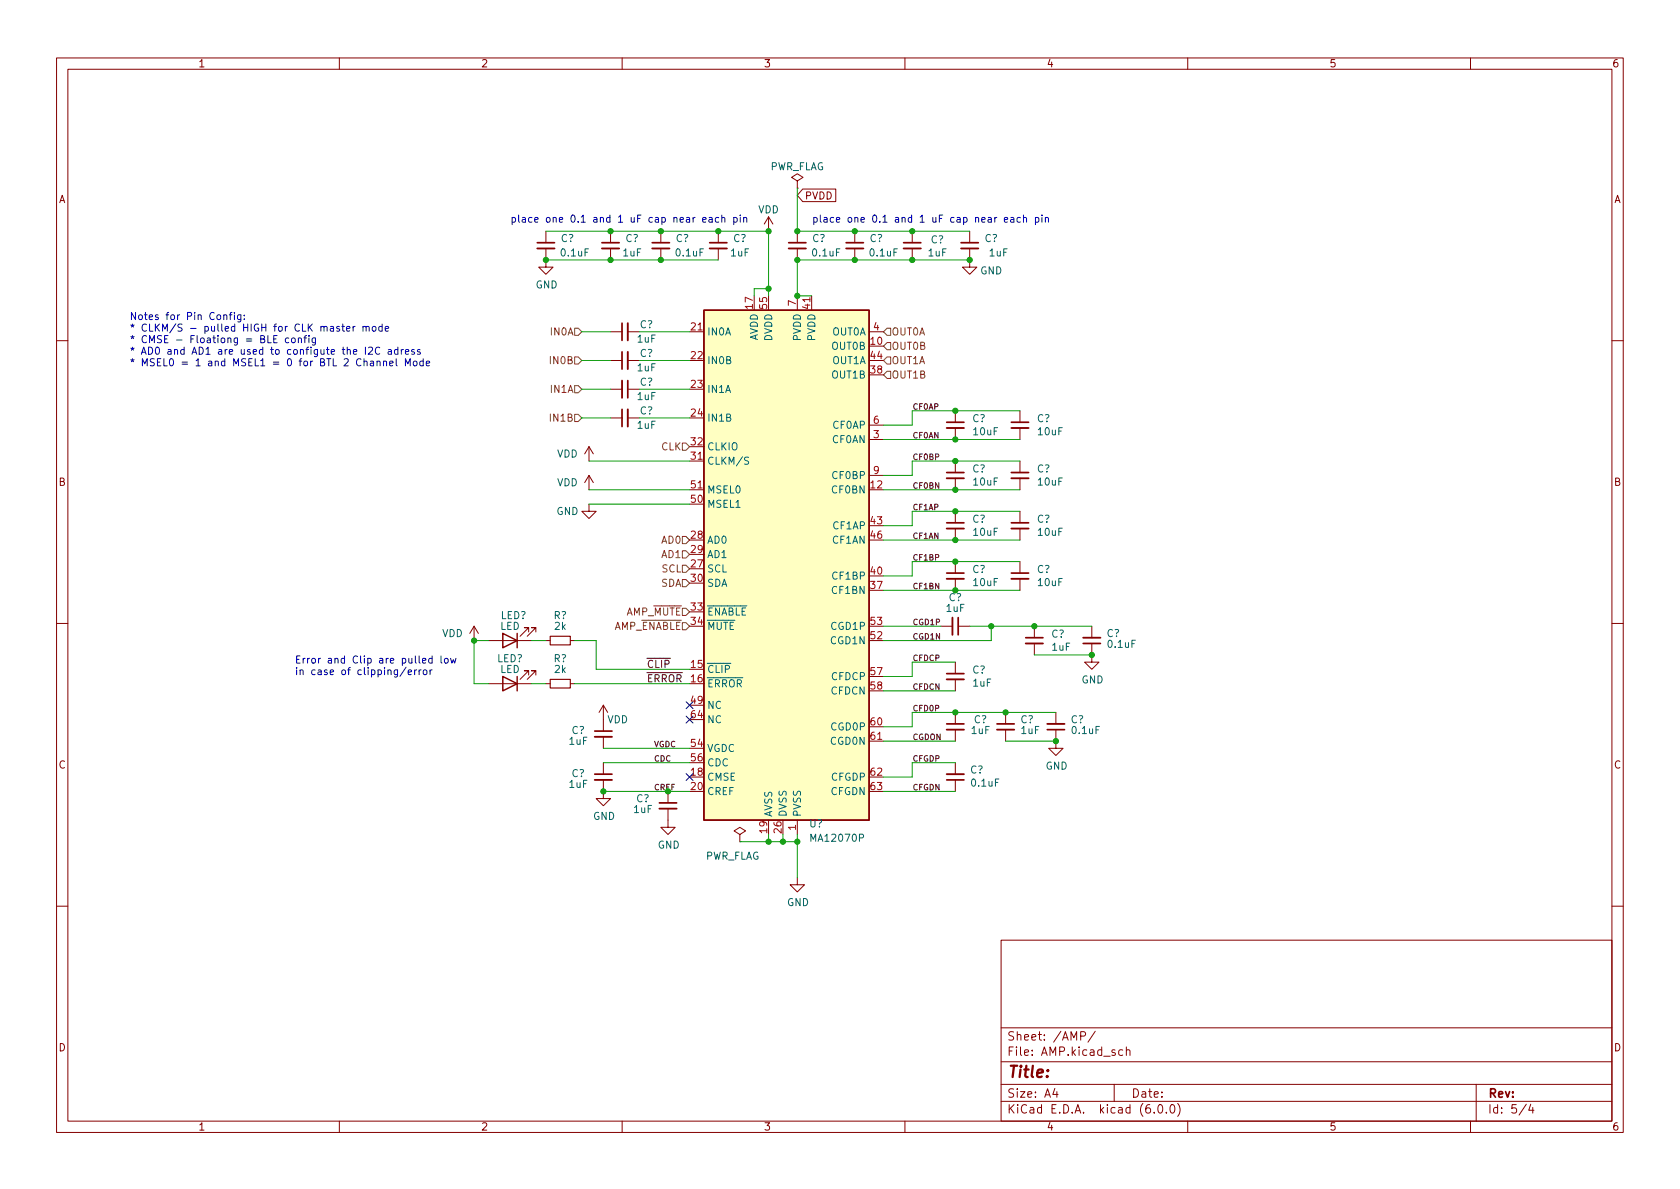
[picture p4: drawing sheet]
<svg xmlns="http://www.w3.org/2000/svg" width="297mm" height="210mm" viewBox="0 0 297 210" stroke-linecap="round" stroke-linejoin="round" font-family="sans-serif">
<g fill="none" stroke="#840000" stroke-width=".18">
<path d="M10 10.2h277v190.1h-277zM12 12.2h273v186.1h-273zM60 10.2v2M110 10.2v2M160 10.2v2M210 10.2v2M260 10.2v2M135.9 38.3l-.8 1.3M135.9 38.3v2.6M135.9 38.3l.8 1.3M141 32l1-.6-1-.7-1 .7 1 .6v1.3M141 33.3h.1"/>
<path d="M141.9 33.4h5.9v2.2h-5.9l-.9-1.1zM96.5 43.9v3.3h1.3l-1.3 1.3-1.3-1.3h1.3M96.5 40.9v2M107.9 58.7h2.1M107.9 40.9v2M107.9 43.9v2.1M111 58.7h2M116.8 40.9v2M116.8 43.9v2.1M121.9 58.7h2.6M127 40.9v2M127 43.9v2.1"/>
<path d="M141 40.9v2M141 43.9v2.1M141 52.3v2.6M143.5 52.3v2.6M151.1 40.9v2M151.1 43.9v2.1M153.7 58.7h2.5M161.3 40.9v2M161.3 43.9v2.1M171.4 43.9v3.3h1.3l-1.3 1.3-1.2-1.3h1.2M171.4 40.9v2M10 60.2h2"/>
<path d="M104.1 79l-.7 1.3M104.1 79v2.5M104.1 79l.8 1.3M107.9 63.7h2.1M107.9 73.9h2.1M107.9 68.8h2.1M111 63.7h2M111 73.9h2M111 68.8h2M153.7 77.7h2.5M153.7 75.2h2.5M168.9 72.6v2.1"/>
<path d="M168.9 75.7v2M180.3 72.6v2.1M180.3 75.7v2M285 60.2h2M104.1 89.1v1.3h1.3l-1.3 1.3-1.2-1.3h1.2M104.1 84.1v2.5M104.1 84.1l-.7 1.2M104.1 84.1l.8 1.2M121.9 81.5h2.6M121.9 86.6h2.6M153.7 84.1h2.5M168.9 81.5v2.1"/>
<path d="M168.9 84.6v2M168.9 90.4v2.1M168.9 93.5v2M168.9 99.3v2M180.3 81.5v2.1M180.3 84.6v2M180.3 90.4v2.1M180.3 93.5v2M180.3 99.3v2M10 110.2h2M83.8 110.7l-.7 1.3M83.8 110.7v2.6"/>
<path d="M83.8 110.7l.8 1.3M86.4 113.3h7.6M93.5 111.8v-.8h-.8h.8l-1.6 1.5M93.5 119.4v-.8h-.8h.8l-1.6 1.5M94.7 111.8v-.8h-.7h.7l-1.5 1.5M94.7 119.4v-.8h-.7h.7l-1.5 1.5M96.5 113.3h.8M100.8 113.3h.8M166.4 110.7h2M168.9 102.4v2M168.9 117.1v2M169.4 110.7h2"/>
<path d="M180.3 102.4v2M182.9 110.7v2.1M182.9 113.8v2M193 113.8v3.3h1.3l-1.3 1.3-1.2-1.3h1.2M193 110.7v2.1M285 110.2h2M86.4 120.9h7.6M96.5 120.9h.8M100.8 120.9h.8M106.7 137.9v3.3h1.2l-1.2 1.3-1.3-1.3h1.3M106.7 124.7l-.8 1.3M106.7 124.7v4.6"/>
<path d="M106.7 130.3v2M106.7 134.9v2M106.7 124.7l.7 1.3M118.1 139.9v2.1M153.7 131.1h2.5M168.9 120.1v2.1M168.9 126v2M168.9 129v2.1M168.9 134.9v2M168.9 137.9v2M177.8 126v2M177.8 129v2.1"/>
<path d="M186.7 129v3.3h1.3l-1.3 1.3-1.3-1.3h1.3M186.7 126v2M118.1 143v3.3h1.3l-1.3 1.3-1.3-1.3h1.3M130.8 147.6l1-.7-1-.6-1 .6 1 .7v1.2M130.8 148.8h.1M141 155.2v1.3h1.2l-1.2 1.2-1.3-1.2h1.3M141 145v2.6M10 160.2h2M177 166.3h108v32h-108zM285 160.2h2M60 198.3v2M110 198.3v2"/>
<path d="M160 198.3v2M177 194.8h108M177 191.8h108M177 187.8h108M177 181.8h108M186.5 192.5l-.4 1h1M186.9 193v1M191.1 183.2l.7-.1 .1-.2v-.3l-.3-.2h-.5v1.5M193.6 182.4l-1.2 1.9M197 191.8v3M198.5 185.7l-.4-.1-.3 .3v.4l.1 .3h.6M199.1 185.8l.3-.2 .3 .1 .1 .9"/>
<path d="M199.1 185.1v1.5M204.1 196.7v.1M204.9 195.4l.2-.1a.81 .81 0 0 1 .6 .7 .81 .81 0 0 1-.3 .8h-.2a.81 .81 0 0 1-.6-.6 .81 .81 0 0 1 .3-.8zM206.2 196.7v.1M207.1 195.4l.1-.1a.81 .81 0 0 1 .6 .7 .81 .81 0 0 1-.3 .8h-.1a.81 .81 0 0 1-.6-.6 .81 .81 0 0 1 .3-.8zM208.2 195.1a1.72 1.72 0 0 1 0 2.3M210 198.3v2M260 198.3v2M261 191.8v6.5M269.9 195.3l-1.3 1.9M270.6 195.3l-.3 1h.9M271 195.8v1"/>
</g>
<g fill="none" stroke="#840000" stroke-width=".33">
<path d="M95 43.9h3M106.4 43.9h3.1M111 57.1v3.1M115.3 43.9h3.1M125.5 43.9h3M139.4 43.9h3.1M149.6 43.9h3.1M159.8 43.9h3M169.9 43.9h3.1M110 67.3v3.1M111 62.2v3.1M111 72.4v3"/>
<path d="M167.4 75.7h3M178.8 75.7h3.1M167.4 93.5h3M167.4 84.6h3M178.8 93.5h3.1M178.8 84.6h3.1M167.4 102.4h3M168.4 109.2v3.1M178.8 102.4h3.1M181.4 113.8h3M191.5 112.8h3.1M105.2 130.3h3"/>
<path d="M105.2 137.9h3M167.4 136.9h3M167.4 129h3M167.4 120.1h3M176.3 129h3M185.2 128h3M116.6 143h3"/>
</g>
<g fill="none" stroke="#840000" stroke-width=".3">
<path d="M95 42.9h3M106.4 42.9h3.1M110 57.1v3.1M115.3 42.9h3.1M125.5 42.9h3M139.4 42.9h3.1M149.6 42.9h3.1M159.8 42.9h3M169.9 42.9h3.1M110 62.2v3.1M110 72.4v3M111 67.3v3.1"/>
<path d="M167.4 74.7h3M178.8 74.7h3.1M167.4 92.5h3M167.4 83.6h3M178.8 92.5h3.1M178.8 83.6h3.1M167.4 101.3h3M167.4 119.1h3M169.4 109.2v3.1M178.8 101.3h3.1M181.4 112.8h3M191.5 113.8h3.1"/>
<path d="M105.2 129.3h3M105.2 136.9h3M167.4 137.9h3M167.4 128h3M176.3 128h3M185.2 129h3M116.6 142h3"/>
</g>
<path d="M124.5 54.9h29.2v90.1h-29.2z" fill="#ffffc2" stroke="#ffffc2" stroke-width=".18"/>
<path d="M124.5 54.9h29.2v90.1h-29.2zM88.9 112l2.5 1.3-2.5 1.2zM88.9 119.6l2.5 1.3-2.5 1.3zM91.4 112v2.5M91.4 119.6v2.6" fill="none" stroke="#840000" stroke-width=".25"/>
<path d="M132.4 80.9l-.5-.1-.2 .2v.3l.5 .3 .2 .3-.3 .2-.5-.1" fill="none" stroke="#006464" stroke-width=".18"/>
<path d="M97.3 112.5h3.5v1.5h-3.5zM97.3 120.1h3.5v1.6h-3.5z" fill="none" stroke="#840000" stroke-width=".2"/>
<g fill="none" stroke="#725600" stroke-width=".18">
<path d="M101.6 58h.6l.7 .7-.7 .6h-.6zM156.8 58h.7v1.3h-.7l-.6-.6zM101.6 68.2h.6l.7 .6-.7 .7h-.6zM101.6 73.3h.6l.7 .6-.7 .6h-.6zM101.6 63.1h.6l.7 .6-.7 .7h-.6zM120.6 78.4h.7l.6 .6-.6 .6h-.7zM156.8 63.1h.7v1.3h-.7l-.6-.7zM156.8 60.6h.7v1.2h-.7l-.6-.6zM156.8 65.7h.7v1.2h-.7l-.6-.6zM120.6 99.9h.7l.6 .7-.6 .6h-.7zM120.6 94.9h.7l.6 .6-.6 .6h-.7zM120.6 97.4h.7l.6 .6-.6 .7h-.7z"/>
<path d="M120.6 107.6h.7l.6 .6-.6 .6h-.7zM120.6 110.1h.7l.6 .6-.6 .7h-.7zM120.6 102.5h.7l.6 .6-.6 .7h-.7z"/>
</g>
<g fill="none" stroke="#0000c2" stroke-width=".18">
<path d="M124.2 38.9l.6-.1v-.3h-.4l-.2 .1 .1 .6h.5M125.4 38.5h.5v.8M125.9 38.8h-.4l-.2 .2 .2 .3 .4-.1M127.1 38.5h-.4l-.2 .2 .1 .5h.5M127.6 38.6l.2-.1h.3l.1 .8M127.6 38v1.3M129.7 38.5h.4l.2 .2-.1 .5h-.5M129.7 38.5v1.2M130.9 38v.1M130.9 38.5v.8M131.5 38.6l.2-.1h.3v.8M131.5 38.5v.8"/>
<path d="M177.6 38.9l.6-.1-.1-.3h-.3l-.2 .1v.6h.5M178.7 38.5h.5l.1 .8M179.3 38.8h-.5l-.1 .2 .1 .3 .5-.1M180.4 38.5h-.3l-.3 .2 .1 .5h.5M181 38.6l.1-.1h.3l.1 .8M181 38v1.3M183.1 38.5h.3l.3 .2-.1 .5h-.5M183.1 38.5v1.2M184.2 38v.1M184.2 38.5v.8M184.8 38.6l.2-.1h.3l.1 .8M184.8 38.5v.8"/>
<path d="M39.6 55.8l.1-.1h.4v.8M40.5 55.7h.5M41 55.2l-.3 .2v1.1M41.4 55.2v.2M41.4 55.7v.8M42.6 55.7v1l-.3 .2h-.3M42.6 55.7h-.4l-.2 .2 .1 .6h.5M43.2 56.4v.1M43.2 55.7v.2M51.1 59.8h-.4l-.2 .2 .1 .5h.5M51.7 59.8h.3l.2 .2v.4l-.2 .2-.3-.1-.2-.1zM52.8 59.9l.1-.1h.3l.1 .8"/>
<path d="M52.8 59.8v.8M53.7 59.8h.5M54.2 59.3l-.3 .2v1.1M54.6 59.8v.8M55.8 59.8v1l-.3 .2h-.3M55.8 59.8h-.4l-.2 .2 .1 .5h.5M60 57.8l-.3-.1-.2 .2 .1 .2 .4 .1v.3h-.5M60.4 57.7h.5M60.6 57.3v1.1l.3 .2M61.3 58.1l.6-.1-.1-.2-.3-.1-.2 .2v.6h.5M62.4 57.7v.9M62.8 57.7l-.4 .3"/>
<path d="M64.2 57.8l.2-.1 .3 .1v.8M64.2 57.7v.9M64.7 57.9l.2-.2 .3 .1 .1 .8M65.9 57.8l.3-.1 .3 .3v.3l-.3 .3-.3-.1-.1-.2zM67.6 57.8l-.4-.1-.2 .3 .1 .5h.5M67.6 57.3v1.3M68.1 58.1l.6-.1v-.2l-.4-.1-.2 .2 .1 .6h.5M64.6 61.4v1.3M65.1 61.5l.5-.1 .3 .3-.8 1h.8M65.5 63.9h.5l.1 .8M66.1 64.2h-.5l-.1 .2 .1 .3 .5-.1M66.7 64l.1-.1h.3l.1 .8"/>
<path d="M66.7 63.9v.8M67.1 61.5a.6 .6 0 0 0-.8 .4 .6 .6 0 0 0 .6 .8l.2-.2M67.8 64l.2-.1h.3l.1 .8M67.8 63.9v.8M68.7 61.9h.4l.1 .8M68.9 64.3l.6-.1-.1-.3h-.3l-.2 .1 .1 .6h.4M69.2 62.1l-.4 .1-.2 .2 .2 .3 .4-.1M70 63.4v1.1l.2 .2M70.3 61.9l-.3-.1-.3 .2 .2 .6h.4M70.3 61.4v1.3M71 61.8v.9M71.3 61.8l-.3 .2"/>
<path d="M71.7 62.2l.6-.1-.1-.2-.3-.1-.2 .2v.6h.5M71.7 64.7v-1.3l.4 .9 .4-.9v1.3M73.2 63.9h.3l.2 .2v.4l-.2 .2-.3-.1-.1-.1zM73.3 61.9l-.3-.1-.2 .2v.2l.5 .1v.3h-.5M74.3 61.9l-.3-.1-.2 .2 .1 .2 .4 .1v.3h-.5M74.8 63.9h-.3l-.3 .2 .1 .5h.5M74.8 63.4v1.3M75.4 64.3l.6-.1-.1-.3h-.3l-.2 .1v.6h.5M71.8 118l-1.1 1.6M72.2 118.9l.6-.1-.1-.3h-.4l-.1 .1v.6h.5M73.3 118.5v.8M73.7 118.5l-.4 .2"/>
<path d="M74.1 118.5v.8M74.5 118.5l-.4 .2M74.7 116.8l.6-.1-.1-.2-.3-.1-.2 .2 .1 .6h.4M74.9 118.5h.3l.3 .2v.4l-.3 .2-.3-.1-.1-.1zM76 118.5v.8M76.4 116.5l-.4-.1-.2 .3 .1 .5h.5M76.4 118.5l-.4 .2M76.4 116v1.3M78 116v1.1l.2 .2M78.6 116.5l.2-.1 .4 .1v.5l-.1 .2-.3 .1-.2-.2zM79.7 116.4l.2 .9 .2-.6 .3 .6 .2-.9"/>
</g>
<g fill="none" stroke="#009600" stroke-width=".18">
<path d="M141 33.3v7.6h30.4M96.5 46h30.5M96.5 40.9h39.4v11.4M102.9 58.7h5M113 58.7h8.9M135.9 51h-2.6v1.3M171.4 46h-30.4v6.3h2.5M102.9 68.8h5M102.9 73.9h5M102.9 63.7h5M113 68.8h8.9M113 73.9h8.9"/>
<path d="M113 63.7h8.9M156.2 77.7h24.1M180.3 72.6h-19v2.6h-5.1M104.1 86.6h17.8M104.1 81.5h17.8M104.1 89.1h17.8M156.2 86.6h24.1M156.2 95.5h24.1M180.3 81.5h-19v2.6h-5.1M180.3 90.4h-19v2.6h-5.1M180.3 99.3h-19v2.5h-5.1M86.4 113.3h-2.6v7.6h2.6"/>
<path d="M94 113.3h2.5M101.6 113.3h3.8v5.1h16.5M156.2 104.4h24.1M156.2 110.7h10.2M168.9 117.1h-7.6v2.5h-5.1M171.4 110.7h21.6M175.3 110.7v2.6h-19.1M182.9 115.8h10.1M94 120.9h2.5M101.6 120.9h20.3M106.7 139.9h15.2M106.7 134.9h15.2"/>
<path d="M106.7 132.3h15.2M156.2 139.9h12.7M156.2 131.1h12.7M156.2 122.2h12.7M168.9 134.9h-7.6v2.5h-5.1M177.8 131.1h8.9M186.7 126h-25.4v2.5h-5.1M130.8 148.8h10.2M135.9 147.6v1.2M138.4 147.6v1.2M141 147.6v7.6"/>
</g>
<path d="M121.3 136.8l1.2 1.2M121.3 126.6l1.2 1.3M121.3 124.1l1.2 1.2M122.5 136.8l-1.2 1.2M122.5 126.6l-1.2 1.3M122.5 124.1l-1.2 1.2" fill="none" stroke="#000084" stroke-width=".18"/>
<g fill="#009600" stroke="#009600" stroke-width=".18">
<circle cx="138.4" cy="148.8" r=".46"/>
<circle cx="118.1" cy="139.9" r=".46"/>
<circle cx="135.9" cy="148.8" r=".46"/>
<circle cx="96.5" cy="46" r=".46"/>
<circle cx="107.9" cy="46" r=".46"/>
<circle cx="151.1" cy="46" r=".46"/>
<circle cx="168.9" cy="72.6" r=".46"/>
<circle cx="161.3" cy="40.9" r=".46"/>
<circle cx="171.4" cy="46" r=".46"/>
<circle cx="161.3" cy="46" r=".46"/>
<circle cx="177.8" cy="126" r=".46"/>
<circle cx="186.7" cy="131.1" r=".46"/>
<circle cx="182.9" cy="110.7" r=".46"/>
<circle cx="168.9" cy="104.4" r=".46"/>
<circle cx="175.3" cy="110.7" r=".46"/>
<circle cx="168.9" cy="126" r=".46"/>
<circle cx="193" cy="115.8" r=".46"/>
<circle cx="168.9" cy="95.5" r=".46"/>
<circle cx="168.9" cy="99.3" r=".46"/>
<circle cx="168.9" cy="86.6" r=".46"/>
<circle cx="168.9" cy="90.4" r=".46"/>
<circle cx="168.9" cy="81.5" r=".46"/>
<circle cx="168.9" cy="77.7" r=".46"/>
<circle cx="141" cy="52.3" r=".46"/>
<circle cx="141" cy="46" r=".46"/>
<circle cx="116.8" cy="40.9" r=".46"/>
<circle cx="127" cy="40.9" r=".46"/>
<circle cx="135.9" cy="40.9" r=".46"/>
<circle cx="135.9" cy="51" r=".46"/>
<circle cx="151.1" cy="40.9" r=".46"/>
<circle cx="141" cy="40.9" r=".46"/>
<circle cx="116.8" cy="46" r=".46"/>
<circle cx="107.9" cy="40.9" r=".46"/>
<circle cx="106.7" cy="139.9" r=".46"/>
<circle cx="83.8" cy="113.3" r=".46"/>
<circle cx="141" cy="148.8" r=".46"/>
</g>
<text font-size="2.8" fill="#840000" x="178" y="190.6">Title:</text>
<g font-size="2.1" fill="#840000">
<text x="178" y="184">Sheet: /AMP/</text>
<text x="178" y="186.7">File: AMP.kicad_sch</text>
<text x="178" y="196.9">KiCad E.D.A. kicad (6.0.0)</text>
<text x="178" y="194.1">Size: A4</text>
<text x="200" y="194.1">Date:</text>
<text x="263" y="194.1">Rev:</text>
<text x="263" y="196.9">Id: 5/4</text>
</g>
<g font-size="1.8" fill="#840000">
<text x="35" y="11.9">1</text>
<text x="85" y="11.9">2</text>
<text x="135" y="11.9">3</text>
<text x="185" y="11.9">4</text>
<text x="235" y="11.9">5</text>
<text x="285" y="11.9">6</text>
<text x="10.3" y="35.9">A</text>
<text x="142.2" y="35.3">PVDD</text>
<text x="285.3" y="35.9">A</text>
<text x="10.3" y="85.9">B</text>
<text x="285.3" y="85.9">B</text>
<text x="10.3" y="135.9">C</text>
<text x="285.3" y="135.9">C</text>
<text x="10.3" y="185.9">D</text>
<text x="285.3" y="185.9">D</text>
<text x="35" y="199.9">1</text>
<text x="85" y="199.9">2</text>
<text x="135" y="199.9">3</text>
<text x="185" y="199.9">4</text>
<text x="235" y="199.9">5</text>
<text x="285" y="199.9">6</text>
</g>
<g font-size="1.8" fill="#006464">
<text x="136" y="30.1">PWR_FLAG</text>
<text x="134" y="37.7">VDD</text>
<text x="99.2" y="42.8">C?</text>
<text x="99.3" y="45.3">0.1uF</text>
<text x="110.2" y="45.3">1uF</text>
<text x="110.6" y="42.8">C?</text>
<text x="119.5" y="42.8">C?</text>
<text x="119.6" y="45.3">0.1uF</text>
<text x="129.2" y="45.3">1uF</text>
<text x="129.6" y="42.8">C?</text>
<text x="143.6" y="42.8">C?</text>
<text x="143.7" y="45.3">0.1uF</text>
<text x="153.8" y="42.8">C?</text>
<text x="153.9" y="45.3">0.1uF</text>
<text x="164.2" y="45.3">1uF</text>
<text x="164.6" y="43">C?</text>
<text x="174.1" y="42.8">C?</text>
<text x="175" y="45.3">1uF</text>
<text x="94.7" y="51">GND</text>
<text x="173.3" y="48.5">GND</text>
<text x="113.1" y="58">C?</text>
<text x="125" y="59.3">IN0A</text>
<text x="147.2" y="59.3">OUT0A</text>
<text x="112.7" y="60.6">1uF</text>
<text x="112.7" y="65.7">1uF</text>
<text x="113.1" y="63.1">C?</text>
<text x="125" y="64.4">IN0B</text>
<text x="134" y="60.4" transform="rotate(-90 134 60.4)">AVDD</text>
<text x="136.5" y="60.4" transform="rotate(-90 136.5 60.4)">DVDD</text>
<text x="141.6" y="60.3" transform="rotate(-90 141.6 60.3)">PVDD</text>
<text x="144.1" y="60.3" transform="rotate(-90 144.1 60.3)">PVDD</text>
<text x="147.2" y="61.8">OUT0B</text>
<text x="147.2" y="64.4">OUT1A</text>
<text x="112.7" y="70.7">1uF</text>
<text x="113.1" y="68.2">C?</text>
<text x="125" y="69.5">IN1A</text>
<text x="147.2" y="66.9">OUT1B</text>
<text x="112.7" y="75.8">1uF</text>
<text x="113.1" y="73.3">C?</text>
<text x="125" y="74.5">IN1B</text>
<text x="147.4" y="75.8">CF0AP</text>
<text x="171.9" y="74.6">C?</text>
<text x="172.2" y="77">10uF</text>
<text x="183.3" y="74.6">C?</text>
<text x="183.6" y="77">10uF</text>
<text x="98.5" y="80.9">VDD</text>
<text x="125" y="82.2">CLKM/S</text>
<text x="125" y="79.6">CLKIO</text>
<text x="147.3" y="78.4">CF0AN</text>
<text x="171.9" y="83.5">C?</text>
<text x="183.3" y="83.5">C?</text>
<text x="98.5" y="86">VDD</text>
<text x="125" y="89.8">MSEL1</text>
<text x="125" y="87.2">MSEL0</text>
<text x="147.3" y="87.2">CF0BN</text>
<text x="147.4" y="84.7">CF0BP</text>
<text x="172.2" y="85.8">10uF</text>
<text x="183.6" y="85.8">10uF</text>
<text x="98.4" y="91.1">GND</text>
<text x="147.4" y="93.6">CF1AP</text>
<text x="171.9" y="92.4">C?</text>
<text x="172.2" y="94.7">10uF</text>
<text x="183.3" y="92.4">C?</text>
<text x="183.6" y="94.7">10uF</text>
<text x="125" y="101.2">SCL</text>
<text x="125" y="96.1">AD0</text>
<text x="125" y="98.7">AD1</text>
<text x="147.3" y="96.1">CF1AN</text>
<text x="171.9" y="101.3">C?</text>
<text x="183.3" y="101.3">C?</text>
<text x="125" y="103.8">SDA</text>
<text x="147.3" y="105">CF1BN</text>
<text x="147.4" y="102.5">CF1BP</text>
<text x="167.7" y="106.3">C?</text>
<text x="172.2" y="103.6">10uF</text>
<text x="183.6" y="103.6">10uF</text>
<text x="78.1" y="112.6">VDD</text>
<text x="88.4" y="111.4">LED</text>
<text x="88.5" y="109.5">LED?</text>
<text x="97.9" y="109.5">R?</text>
<text x="98.1" y="111.4">2k</text>
<text x="125" y="108.8">~{ENABLE}</text>
<text x="125" y="111.4">~{MUTE}</text>
<text x="147" y="113.9">CGD1N</text>
<text x="147.1" y="111.4">CGD1P</text>
<text x="167.3" y="108.2">1uF</text>
<text x="185.9" y="112.7">C?</text>
<text x="195.7" y="112.6">C?</text>
<text x="87.9" y="117.1">LED?</text>
<text x="88.4" y="119">LED</text>
<text x="97.9" y="117.1">R?</text>
<text x="98.1" y="119">2k</text>
<text x="125" y="119">~{CLIP}</text>
<text x="171.9" y="119.1">C?</text>
<text x="186" y="115.1">1uF</text>
<text x="196" y="114.5">0.1uF</text>
<text x="125" y="121.5">~{ERROR}</text>
<text x="125" y="125.3">NC</text>
<text x="147" y="122.8">CFDCN</text>
<text x="147.1" y="120.3">CFDCP</text>
<text x="172.1" y="121.4">1uF</text>
<text x="191.2" y="120.8">GND</text>
<text x="100.7" y="131.7">1uF</text>
<text x="101.1" y="129.8">C?</text>
<text x="107.4" y="127.9">VDD</text>
<text x="125" y="127.9">NC</text>
<text x="147" y="131.7">CGD0N</text>
<text x="147.1" y="129.2">CGD0P</text>
<text x="171.8" y="129.8">1uF</text>
<text x="172.2" y="127.9">C?</text>
<text x="180.4" y="127.9">C?</text>
<text x="180.6" y="129.8">1uF</text>
<text x="189.3" y="127.9">C?</text>
<text x="189.6" y="129.8">0.1uF</text>
<text x="101.1" y="137.4">C?</text>
<text x="125" y="133">VGDC</text>
<text x="125" y="135.5">CDC</text>
<text x="171.5" y="136.8">C?</text>
<text x="184.9" y="136.1">GND</text>
<text x="100.7" y="139.3">1uF</text>
<text x="112.1" y="143.8">1uF</text>
<text x="112.5" y="141.9">C?</text>
<text x="125" y="138">CMSE</text>
<text x="125" y="140.6">CREF</text>
<text x="146.9" y="140.6">CFGDN</text>
<text x="147" y="138">CFGDP</text>
<text x="171.9" y="139.1">0.1uF</text>
<text x="104.8" y="145">GND</text>
<text x="136.5" y="144.5" transform="rotate(-90 136.5 144.5)">AVSS</text>
<text x="139.1" y="144.5" transform="rotate(-90 139.1 144.5)">DVSS</text>
<text x="141.6" y="144.5" transform="rotate(-90 141.6 144.5)">PVSS</text>
<text x="143.1" y="146.3">U?</text>
<text x="143.6" y="148.8">MA12070P</text>
<text x="116.3" y="150.1">GND</text>
<text x="124.6" y="152">PWR_FLAG</text>
<text x="139.1" y="160.2">GND</text>
</g>
<g font-size="1.8" fill="#0000c2">
<text x="90.2" y="39.4">place one 0.1 and 1 uF cap near each pin</text>
<text x="143.5" y="39.4">place one 0.1 and 1 uF cap near each pin</text>
<text x="22.9" y="56.6">Notes for Pin Config:</text>
<text x="22.9" y="58.6">* CLKM/S - pulled HIGH for CLK master mode</text>
<text x="22.9" y="60.7">* CMSE - Floationg = BLE config</text>
<text x="22.9" y="62.7">* AD0 and AD1 are used to configute the I2C adress</text>
<text x="22.9" y="64.8">* MSEL0 = 1 and MSEL1 = 0 for BTL 2 Channel Mode</text>
<text x="52.1" y="117.3">Error and Clip are pulled low</text>
<text x="52.1" y="119.4">in case of clipping/error</text>
</g>
<g font-size="1.8" fill="#725600">
<text x="97.5" y="59.3">IN0A</text>
<text x="157.6" y="59.3">OUT0A</text>
<text x="97.5" y="64.4">IN0B</text>
<text x="157.6" y="64.4">OUT1A</text>
<text x="157.6" y="61.8">OUT0B</text>
<text x="97.5" y="69.5">IN1A</text>
<text x="157.6" y="66.9">OUT1B</text>
<text x="97.5" y="74.5">IN1B</text>
<text x="116.9" y="79.6">CLK</text>
<text x="117" y="101.2">SCL</text>
<text x="117" y="96.1">AD0</text>
<text x="117" y="98.7">AD1</text>
<text x="116.8" y="103.8">SDA</text>
<text x="107" y="111.4">AMP_~{ENABLE}</text>
<text x="109.2" y="108.8">AMP_~{MUTE}</text>
</g>
<g font-size="1.8" fill="#a90000">
<text x="122.2" y="58.4">21</text>
<text x="133.1" y="54.6" transform="rotate(-90 133.1 54.6)">17</text>
<text x="135.6" y="54.6" transform="rotate(-90 135.6 54.6)">55</text>
<text x="140.7" y="54.1" transform="rotate(-90 140.7 54.1)">7</text>
<text x="143.3" y="54.6" transform="rotate(-90 143.3 54.6)">41</text>
<text x="154.4" y="58.4">4</text>
<text x="122.2" y="63.5">22</text>
<text x="154" y="61">10</text>
<text x="154" y="63.5">44</text>
<text x="122.2" y="68.6">23</text>
<text x="154" y="66">38</text>
<text x="122.2" y="73.7">24</text>
<text x="154.4" y="77.5">3</text>
<text x="154.4" y="74.9">6</text>
<text x="122.2" y="81.3">31</text>
<text x="122.2" y="78.7">32</text>
<text x="154.4" y="83.8">9</text>
<text x="122.2" y="88.9">50</text>
<text x="122.2" y="86.4">51</text>
<text x="154" y="86.4">12</text>
<text x="122.2" y="95.2">28</text>
<text x="154" y="92.7">43</text>
<text x="154" y="95.2">46</text>
<text x="122.2" y="100.3">27</text>
<text x="122.2" y="97.8">29</text>
<text x="154" y="101.6">40</text>
<text x="122.2" y="102.9">30</text>
<text x="122.2" y="107.9">33</text>
<text x="154" y="104.1">37</text>
<text x="122.2" y="110.5">34</text>
<text x="154" y="113">52</text>
<text x="154" y="110.5">53</text>
<text x="122.2" y="118.1">15</text>
<text x="154" y="119.4">57</text>
<text x="122.2" y="124.5">49</text>
<text x="154" y="121.9">58</text>
<text x="122.2" y="127">64</text>
<text x="154" y="128.3">60</text>
<text x="154" y="130.8">61</text>
<text x="122.2" y="137.2">18</text>
<text x="122.2" y="132.1">54</text>
<text x="122.2" y="134.6">56</text>
<text x="154" y="137.2">62</text>
<text x="122.2" y="139.7">20</text>
<text x="154" y="139.7">63</text>
<text x="135.6" y="147.3" transform="rotate(-90 135.6 147.3)">19</text>
<text x="138.2" y="147.3" transform="rotate(-90 138.2 147.3)">26</text>
<text x="140.7" y="146.8" transform="rotate(-90 140.7 146.8)">1</text>
</g>
<g font-size="1.8" fill="#0f0f0f">
<text x="114.3" y="118.1">~{CLIP}</text>
<text x="114.3" y="120.6">~{ERROR}16</text>
</g>
<g font-size="1.4" fill="#0f0f0f">
<text x="161.3" y="77.5">CF0AN</text>
<text x="161.3" y="72.4">CF0AP</text>
<text x="161.3" y="81.3">CF0BP</text>
<text x="161.3" y="86.4">CF0BN</text>
<text x="161.3" y="90.2">CF1AP</text>
<text x="161.3" y="95.3">CF1AN</text>
<text x="161.3" y="99.1">CF1BP</text>
<text x="161.3" y="104.2">CF1BN</text>
<text x="161.3" y="110.5">CGD1P</text>
<text x="161.3" y="113.1">CGD1N</text>
<text x="161.3" y="116.9">CFDCP</text>
<text x="161.3" y="125.8">CFD0P</text>
<text x="161.3" y="122">CFDCN</text>
<text x="161.3" y="130.9">CGDON</text>
<text x="115.6" y="132.1">VGDC</text>
<text x="115.6" y="134.7">CDC</text>
<text x="161.3" y="134.7">CFGDP</text>
<text x="115.6" y="139.7">CREF</text>
<text x="161.3" y="139.7">CFGDN</text>
</g>
</svg>
